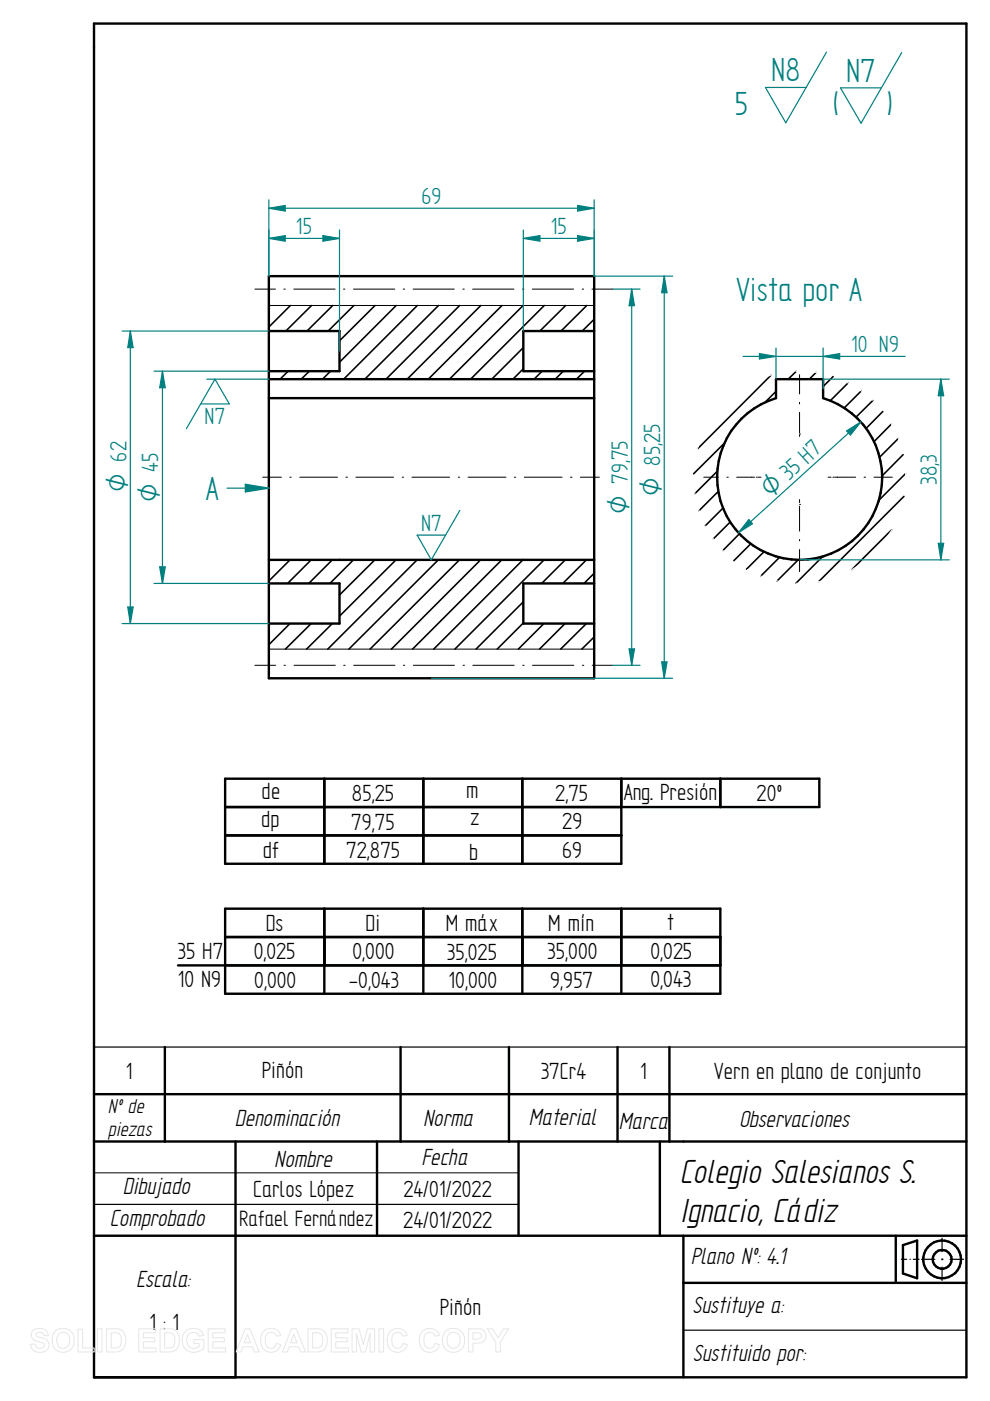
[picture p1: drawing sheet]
<svg xmlns="http://www.w3.org/2000/svg" width="210mm" height="297mm" viewBox="0 0 210 297" stroke-linecap="round" stroke-linejoin="round" font-family="sans-serif">
<g fill="none" stroke="#000" stroke-width=".51">
<path d="M19.9 5h185.1v287h-185.1zM57 58.5h69v85.3h-69zM57 70.2h15v8.5h-15M126 70.2h-15v8.5h15M57 80.4h69M57 84.4h69M57 118.7h69M57 123.7h15v8.5h-15M126 123.7h-15v8.5h15M19.9 232h185.1M35 222v20M85 222v20"/>
<path d="M107.9 222v20M131 222v20M142 222v20M19.9 242h185.1M50 242v50M80 242v20M110 242v20M140 242v20M19.9 262h185.1M144.9 262v30M144.9 272h60.1M190 262v10"/>
<path d="M191.5 264l3-1v8l-3-1z"/>
<circle cx="199.8" cy="267" r="4"/>
<circle cx="199.9" cy="267" r="1.99"/>
</g>
<g fill="none" stroke="#000" stroke-width=".25">
<path d="M57 118.7h2.5M62 118.7h5M69.5 118.7h2.5M19.9 222h185.1M19.9 255.4h90.1M191.2 267h1.1M193 267h.1M193.7 267h1.2M195.5 267h2.8M199.8 267h.2M199.8 262.5v2.9M199.8 266.9v.2"/>
<path d="M199.8 268.6v2.9M201.5 267h2.9M144.9 282h60.1"/>
</g>
<g fill="none" stroke="#000" stroke-width=".21">
<path d="M54.1 61.3h4.3M57 64.8h69M60.2 61.3h.3M62.3 61.3h8.8M72.9 61.3h.3M75 61.3h8.7M85.5 61.3h.3M87.6 61.3h8.8M98.2 61.3h.3M100.2 61.3h8.8M110.8 61.3h.3M112.9 61.3h8.8"/>
<path d="M123.5 61.3h.3M125.6 61.3h4.4M55.7 101.2h4M61.5 101.2h.3M63.6 101.2h8M73.4 101.2h.3M75.5 101.2h8M85.3 101.2h.3M87.4 101.2h8M97.2 101.2h.3M99.3 101.2h8M109.1 101.2h.3"/>
<path d="M111.2 101.2h8M121 101.2h.3M123.1 101.2h4M57 137.6h69M54.1 141.1h4.4M60.2 141.1h.3M62.4 141.1h8.7M72.9 141.1h.3M75 141.1h8.8M85.6 141.1h.3M87.7 141.1h8.7M98.2 141.1h.3"/>
<path d="M100.3 141.1h8.8M110.9 141.1h.3M112.9 141.1h8.8M123.5 141.1h.3M125.6 141.1h4.4M19.9 248.7h90.1"/>
</g>
<g fill="#000">
<circle cx="57.1" cy="64.8" r=".17"/>
<circle cx="57" cy="118.7" r=".17"/>
</g>
<g fill="none" stroke="#000" stroke-width=".34">
<path d="M61.1 78.7l-1.7 1.7M61.6 64.8l-4.6 4.5M65.6 78.7l-1.7 1.7M66.1 64.8l-5.5 5.4M70.1 78.7l-1.7 1.7M70.6 64.8l-5.5 5.4M75.1 64.8l-5.5 5.4M79.5 64.8l-7.5 7.5M84 64.8l-12 12M88.5 64.8l-15.6 15.6M93 64.8l-15.6 15.6M97.5 64.8l-15.6 15.6"/>
<path d="M102 64.8l-15.6 15.6M106.5 64.8l-15.7 15.6M111 64.8l-15.7 15.6M111 73.7l-6.7 6.7M111 78.2l-2.2 2.2M115 78.7l-1.7 1.7M115.4 64.8l-15.6 15.6M119.5 78.7l-1.7 1.7M120 64.8l-5.5 5.4M124 78.7l-1.7 1.7M124.5 64.8l-5.5 5.4M126 67.7l-2.5 2.5"/>
<path d="M61.5 118.7l-4.5 4.5M66 118.7l-5 5M70.5 118.7l-5 5M75 118.7l-5 5M79.5 118.7l-7.5 7.5M84 118.7l-12 11.9M88.5 118.7l-19 18.9M93 118.7l-19 18.9M97.5 118.7l-19 18.9M101.9 118.7l-18.9 18.9M106.4 118.7l-18.9 18.9M110.9 118.7l-18.9 18.9"/>
<path d="M115.4 118.7l-18.9 18.9M119.9 118.7l-5 5M124.4 118.7l-5 5M61.5 132.2l-4.5 4.5M66 132.2l-5.5 5.4M70.5 132.2l-5.5 5.4M111 127.6l-10 10M111 132.1l-5.5 5.5M115.4 132.2l-5.5 5.4M119.8 132.2l-5.4 5.4M124.4 132.2l-5.5 5.4M126 121.5l-2.1 2.2"/>
<path d="M126 135l-2.6 2.6"/>
</g>
<path d="M126 58.5h16.7M140.9 58.5l.6 3.6h-1.2zM91.5 143.8h51.2" fill="none" stroke="#007f7f" stroke-width=".25"/>
<path d="M140.9 58.5l.6 3.6h-1.2z" fill="#007f7f"/>
<path d="M140.3 140.3h1.2l-.6 3.5z" fill="none" stroke="#007f7f" stroke-width=".25"/>
<path d="M140.3 140.3h1.2l-.6 3.5z" fill="#007f7f"/>
<path d="M140.9 58.5v85.3M130 61.3h5.8M134 61.3l.6 3.5h-1.2zM130 141.1h5.8" fill="none" stroke="#007f7f" stroke-width=".25"/>
<path d="M134 61.3l.6 3.5h-1.2z" fill="#007f7f"/>
<path d="M133.4 137.6h1.2l-.6 3.5z" fill="none" stroke="#007f7f" stroke-width=".25"/>
<path d="M133.4 137.6h1.2l-.6 3.5z" fill="#007f7f"/>
<path d="M57 42.4v16.1M57 44.2l3.5-.6v1.1zM126 42.4v16.1M134 61.3v79.8" fill="none" stroke="#007f7f" stroke-width=".25"/>
<path d="M57 44.2l3.5-.6v1.1z" fill="#007f7f"/>
<path d="M122.5 43.6l3.5 .6-3.5 .5z" fill="none" stroke="#007f7f" stroke-width=".25"/>
<path d="M122.5 43.6l3.5 .6-3.5 .5z" fill="#007f7f"/>
<path d="M57 44.2h69M25.9 70.2h31.1M27.6 70.2l.6 3.5h-1.1zM25.9 132.2h31.1" fill="none" stroke="#007f7f" stroke-width=".25"/>
<path d="M27.6 70.2l.6 3.5h-1.1z" fill="#007f7f"/>
<path d="M27.1 128.7h1.1l-.6 3.5z" fill="none" stroke="#007f7f" stroke-width=".25"/>
<path d="M27.1 128.7h1.1l-.6 3.5z" fill="#007f7f"/>
<path d="M57 48.8v9.7M57 50.5l3.5-.5v1.1zM72 48.8v25.6M27.6 70.2v62" fill="none" stroke="#007f7f" stroke-width=".25"/>
<path d="M57 50.5l3.5-.5v1.1z" fill="#007f7f"/>
<path d="M68.5 50l3.5 .5-3.5 .6z" fill="none" stroke="#007f7f" stroke-width=".25"/>
<path d="M68.5 50l3.5 .5-3.5 .6z" fill="#007f7f"/>
<path d="M57 50.5h15M111 48.8v21.4M111 50.5l3.5-.5v1.1zM126 48.8v9.7" fill="none" stroke="#007f7f" stroke-width=".25"/>
<path d="M111 50.5l3.5-.5v1.1z" fill="#007f7f"/>
<path d="M122.5 50l3.5 .5-3.5 .6z" fill="none" stroke="#007f7f" stroke-width=".25"/>
<path d="M122.5 50l3.5 .5-3.5 .6z" fill="#007f7f"/>
<path d="M111 50.5h15M32.7 78.7h24.3M32.7 123.7h24.3M33.9 120.2h1.2l-.6 3.5z" fill="none" stroke="#007f7f" stroke-width=".25"/>
<path d="M33.9 120.2h1.2l-.6 3.5z" fill="#007f7f"/>
<path d="M34.5 78.7l.6 3.5h-1.2z" fill="none" stroke="#007f7f" stroke-width=".25"/>
<path d="M34.5 78.7l.6 3.5h-1.2z" fill="#007f7f"/>
<path d="M34.5 78.7v45M182.6 89.5l-26 23.4M158.8 110.2l.8 .8-3 1.9z" fill="none" stroke="#007f7f" stroke-width=".25"/>
<g fill="none" stroke="#000" stroke-width=".34">
<path d="M163.5 79.5l-15.5 15.7M168.9 78.7l-1.7 1.7M173.1 79l-1.4 1.4M176.7 79.8l-2.1 2.2M152.1 99.9l-4.7 4.8M153.8 93.9l-6.7 6.6M164.6 83l-2.4 2.3M179.9 81.2l-3.8 3.8M182.7 82.9l-3.6 3.6M185.1 84.9l-3.5 3.5M187.2 87.2l-3.5 3.6M189.1 89.9l-3.7 3.7"/>
<path d="M190.5 93l-3.9 3.9M191.6 96.4l-4.5 4.5M152.4 104.2l-4.1 4.1M153.4 107.7l-3.8 3.8M154.9 110.7l-3.6 3.6M156.8 113.2l-3.5 3.5M159.3 115.3l-3.6 3.6M162.1 117l-3.8 3.7M165.4 118.2l-4 3.9M169.3 118.7l-4.5 4.5M174.5 118l-5.7 5.7M189.1 112.3l-8.4 8.5"/>
<path d="M191.7 105.2l-18 18.1M192.1 100.4l-5.7 5.7"/>
</g>
<g fill="none" stroke="#fff" stroke-width=".21">
<path d="M164.9 79.2a20.7 20.7 0 0 0-6.4 2.5M167 78.9h-.3M168.8 78.7a20.7 20.7 0 0 1 6.9 .8M148.8 92.5a22 22 0 0 0-1.6 6.8M149.7 90.6l-.1 .3M155.2 83.9a22.5 22.5 0 0 0-4.5 5.2M156.9 82.6l-.2 .2M177.4 80.1l.3 .1M179.3 80.9a20 20 0 0 1 5.7 4M186.3 86.1l.2 .3M187.6 87.8a19.3 19.3 0 0 1 3.3 6.1M191.4 95.6l.1 .3"/>
<path d="M191.8 97.7a20.5 20.5 0 0 1 0 6.9M147.1 101v.4M147.2 103.2h.1M147.2 103.2a21.1 21.1 0 0 0 1.7 6.7M149.6 111.5l.2 .3M150.7 113.3a21.3 21.3 0 0 0 4.6 5.2M156.7 119.6h.1M156.7 119.6l.3 .2M185.1 117.5a20.6 20.6 0 0 1-5.7 4M186.6 116l-.2 .2M190.9 108.4a20.8 20.8 0 0 1-3.2 6.2M191.5 106.4l-.1 .3"/>
<path d="M158.5 120.7a19.8 19.8 0 0 0 6.5 2.5M166.8 123.5h.2M175.7 122.8a19.2 19.2 0 0 1-6.9 .9M177.7 122.2l-.2 .1"/>
</g>
<path d="M164.6 80.4h10v4a17.5 17.5 0 0 1 9.2 27 17.5 17.5 0 0 1-28.5 0 17.5 17.5 0 0 1 9.3-27z" fill="none" stroke="#000" stroke-width=".51"/>
<g fill="none" stroke="#000" stroke-width=".21">
<path d="M169.6 79.5v4M169.6 92h.1M169.6 85.3v.3M169.6 87.4v4.4M169.6 92.2v.3M149.3 101.2h3.1M154.2 101.2h.3M156.3 101.2h3.7M160.4 101.2h.1M160.8 101.2h.6M169.6 106.9h.1M169.6 105.9v.7"/>
<path d="M169.6 107.3v5.3M169.6 114.4v.3M169.6 116.5v4.7M175.6 101.2h.7M176.7 101.2h.1M177 101.2h4.5M183.3 101.2h.3M185.4 101.2h3.9"/>
</g>
<path d="M158.8 110.2l.8 .8-3 1.9z" fill="#007f7f"/>
<path d="M179.6 91.4l3-1.9-2.2 2.7z" fill="none" stroke="#007f7f" stroke-width=".25"/>
<path d="M179.6 91.4l3-1.9-2.2 2.7z" fill="#007f7f"/>
<path d="M174.6 80.4h26.7M199.6 80.4l.6 3.5h-1.2zM169.6 118.7h31.7" fill="none" stroke="#007f7f" stroke-width=".25"/>
<path d="M199.6 80.4l.6 3.5h-1.2z" fill="#007f7f"/>
<path d="M199 115.2h1.2l-.6 3.5z" fill="none" stroke="#007f7f" stroke-width=".25"/>
<path d="M199 115.2h1.2l-.6 3.5z" fill="#007f7f"/>
<path d="M175.3 11l-8.6 15-4.4-7.5h8.7M191.3 11.1l-8.7 15-4.3-7.5h8.6M199.6 80.4v38.3M55.7 103.5h1.3" fill="none" stroke="#007f7f" stroke-width=".25"/>
<path d="M52 102.7l5 .8-5 .8z" fill="#007f7f"/>
<path d="M161.1 75l3.5 .6-3.5 .5zM164.6 73.8v6.6M174.6 73.8v8.6M48.1 103.5h7.6M52 102.7l5 .8-5 .8z" fill="none" stroke="#007f7f" stroke-width=".25"/>
<path d="M47.8 177.1h84M68.8 165.1v18M89.8 165.1v18M110.8 165.1v18M131.8 165.1v18h-84v-18h126v6h-126M152.8 165.1v6" fill="none" stroke="#000" stroke-width=".51"/>
<path d="M161.1 75l3.5 .6-3.5 .5z" fill="#007f7f"/>
<path d="M174.6 75.6l3.5-.6v1.1z" fill="none" stroke="#007f7f" stroke-width=".25"/>
<path d="M174.6 75.6l3.5-.6v1.1z" fill="#007f7f"/>
<path d="M157.6 75.6h34.4M42.6 85.6h6l-3-5.2-6.1 10.5M43.9 80.4h13.1M97.5 108.2l-6 10.5-3-5.2h6" fill="none" stroke="#007f7f" stroke-width=".25"/>
<path d="M47.8 192.7h105v18h-105zM47.8 198.7h105M68.8 192.7v18M89.8 192.7v18M110.8 192.7v18M131.8 192.7v18M37.8 204.7h115" fill="none" stroke="#000" stroke-width=".51"/>
<g fill="none" stroke="#e6e6e6" stroke-width=".21">
<path d="M7 282.1a2.33 2.33 0 0 1 2.9 .2l.3 .9h-.9a.91 .91 0 0 0-.7-.7 .91 .91 0 0 0-1 .5l.1 .3 .5 .2a2.12 2.12 0 0 1 2.2 1.4 1.76 1.76 0 0 1-2.4 1.8l-.7-.2-.6-.7-.2-.8 .9-.1a1.05 1.05 0 0 0 .9 1 1.05 1.05 0 0 0 1.1-.7 1.7 1.7 0 0 0-1.6-.8 1.39 1.39 0 0 1-.8-2.3zM11.7 282.3a2.47 2.47 0 0 1 3.1-.2 2.47 2.47 0 0 1 .8 3 2.4 2.4 0 0 1-3 1.5 2.4 2.4 0 0 1-1.5-3.1zM12.4 282.9a1.39 1.39 0 0 1 1.7-.3 1.39 1.39 0 0 1 .7 1.5 1.41 1.41 0 0 1-1.4 1.8 1.41 1.41 0 0 1-1.4-1.8l.1-.7zM16.6 281.8h.9v4h2.5v.8h-3.4zM20.7 281.7h.9v4.9h-.9zM22.6 281.7h1.8a2.2 2.2 0 0 1 2.3 2.8 2.05 2.05 0 0 1-2.3 2.1h-1.8zM23.6 282.6a1.8 1.8 0 0 1 1.9 .5 2.03 2.03 0 0 1-.4 2.6l-1.5 .1zM29.4 281.7h3.6v.9h-2.6v1h2.5v.9h-2.5v1.3h2.7v.8h-3.7zM34 281.7h1.7a2.2 2.2 0 0 1 2.3 2.8 2.05 2.05 0 0 1-2.2 2.1h-1.8zM34.9 282.6a1.8 1.8 0 0 1 2 .5 2.03 2.03 0 0 1-.5 2.6l-1.5 .1zM39.3 282.3a2.56 2.56 0 0 1 3.6 .2l.3 .6-1 .2a1.36 1.36 0 0 0-1.6-.7 1.36 1.36 0 0 0-1 1.5 1.55 1.55 0 0 0 .8 1.6 1.55 1.55 0 0 0 1.8-.2v-.6h-1.1v-.9h2.1v2a2.7 2.7 0 0 1-4.5-1.2 2.79 2.79 0 0 1 .6-2.5zM44.2 281.7h3.6v.9h-2.7v1h2.5v.9h-2.5v1.3h2.7v.8h-3.6z"/>
<path d="M52 281.7h1l2 4.9h-1.1l-.4-1.1h-2l-.4 1.1h-1zM52.5 282.9l.7 1.8h-1.4zM55.9 282.3a2.15 2.15 0 0 1 3.6 .8l-.9 .2a1.24 1.24 0 0 0-1.6-.7 1.24 1.24 0 0 0-.7 1.5 1.25 1.25 0 0 0 .5 1.6 1.25 1.25 0 0 0 1.6-.3l.2-.6 1 .3a2.19 2.19 0 0 1-2.6 1.6 2.19 2.19 0 0 1-1.7-2.5l.1-.9zM61.8 281.7h1l2 4.9h-1l-.5-1.1h-2l-.4 1.1h-1zM62.3 282.9l.7 1.8h-1.4zM65.3 281.7h1.8a2.2 2.2 0 0 1 2.3 2.8 2.05 2.05 0 0 1-2.3 2.1h-1.8zM66.3 282.6a1.8 1.8 0 0 1 1.9 .5 2.03 2.03 0 0 1-.4 2.6l-1.5 .1zM70.2 281.7h3.6v.9h-2.6v1h2.5v.9h-2.5v1.3h2.7v.8h-3.7zM74.7 281.7h1.5l.8 3.4 .9-3.4h1.6v4.9h-1v-3.9l-1 3.9h-.9l-1-3.9v3.9h-.9zM80.4 281.7h1v4.9h-1zM82.7 282.3a2.15 2.15 0 0 1 3.7 .8l-1 .2a1.24 1.24 0 0 0-1.6-.7 1.24 1.24 0 0 0-.7 1.5 1.25 1.25 0 0 0 .5 1.6 1.25 1.25 0 0 0 1.6-.3l.3-.6 .9 .3a2.19 2.19 0 0 1-2.6 1.6 2.19 2.19 0 0 1-1.7-2.5l.1-.9zM89.5 282.3a2.15 2.15 0 0 1 3.7 .8l-1 .2a1.24 1.24 0 0 0-1.5-.7 1.24 1.24 0 0 0-.8 1.5 1.25 1.25 0 0 0 .5 1.6 1.25 1.25 0 0 0 1.6-.3l.3-.6 .9 .3a2.19 2.19 0 0 1-2.5 1.6 2.19 2.19 0 0 1-1.8-2.5l.1-.9z"/>
<path d="M94.5 282.3a2.47 2.47 0 0 1 3.1-.2 2.47 2.47 0 0 1 .8 3 2.4 2.4 0 0 1-3 1.5 2.4 2.4 0 0 1-1.5-3.1zM95.2 282.9a1.39 1.39 0 0 1 1.7-.3 1.39 1.39 0 0 1 .7 1.5 1.41 1.41 0 0 1-1.4 1.8 1.41 1.41 0 0 1-1.4-1.8l.1-.7zM99.4 281.7h1.5a1.58 1.58 0 0 1 2 .8 1.58 1.58 0 0 1-.6 2.1l-.8 .1-1.2 .1v1.8h-.9zM100.3 282.6h.5a.87 .87 0 0 1 1.3 .8l-.5 .4-1.3 .1zM103.3 281.7h1.2l1.2 2 1.1-2h1.1l-1.8 2.9v2h-.9v-2z"/>
</g>
<g font-size="8" fill="#007f7f">
<text x="163.5" y="17.3">N8</text>
<text x="179.5" y="17.4">N7</text>
<text x="155.9" y="24.4">5</text>
<text x="176.6" y="24.5">(</text>
<text x="188.1" y="24.5">)</text>
<text x="156.2" y="63.8">Vista por A</text>
<text x="43.7" y="106">A</text>
</g>
<g font-size="8">
<text x="144.2" y="250.8">Colegio Salesianos S.</text>
<text x="144.2" y="259">Ignacio, Cádiz</text>
</g>
<text font-size="5.7" x="85.5" y="260.4">24/01/2022</text>
<g font-size="5.6" fill="#007f7f">
<text x="89.4" y="43.3">69</text>
<text x="62.8" y="49.7">15</text>
<text x="116.8" y="49.7">15</text>
<text x="180.5" y="74.7">10 N9</text>
<text x="43.4" y="90">N7</text>
<text x="198.7" y="102.8" transform="rotate(-90 198.7 102.8)">38,3</text>
<text x="89.3" y="112.6">N7</text>
</g>
<g font-size="5.6">
<text x="55.5" y="169.5">de</text>
<text x="74.6" y="169.8">85,25</text>
<text x="98.9" y="169.3">m</text>
<text x="117.8" y="169.9">2,75</text>
<text x="132.3" y="169.6">Ang. Presión</text>
<text x="160.5" y="169.8">20º</text>
<text x="55.4" y="175.3">dp</text>
<text x="74.5" y="175.9">79,75</text>
<text x="99.7" y="175">z</text>
<text x="119.3" y="175.8">29</text>
<text x="55.8" y="181.9">df</text>
<text x="73.4" y="181.9">72,875</text>
<text x="99.5" y="182.2">b</text>
<text x="119.2" y="181.9">69</text>
<text x="56.4" y="197.4">Ds</text>
<text x="77.6" y="197.4">Di</text>
<text x="94.5" y="197.4">M máx</text>
<text x="116.3" y="197.4">M mín</text>
<text x="141.5" y="197.3">t</text>
<text x="37.6" y="203.4">35 H7</text>
<text x="53.8" y="203.4">0,025</text>
<text x="74.8" y="203.4">0,000</text>
<text x="94.8" y="203.5">35,025</text>
<text x="116.1" y="203.4">35,000</text>
<text x="138" y="203.4">0,025</text>
<text x="37.7" y="209.3">10 N9</text>
<text x="53.9" y="209.4">0,000</text>
<text x="74" y="209.4">-0,043</text>
<text x="95.1" y="209.4">10,000</text>
<text x="116.7" y="209.4">9,957</text>
<text x="138" y="209.3">0,043</text>
<text x="26.7" y="228.7">1</text>
<text x="55.5" y="228.6">Piñón</text>
<text x="114.7" y="228.7">37Cr4</text>
<text x="135.8" y="228.7">1</text>
<text x="151.5" y="228.7">Vern en plano de conjunto</text>
<text x="49.8" y="238.7">Denominación</text>
<text x="89.7" y="238.7">Norma</text>
<text x="112.1" y="238.5">Material</text>
<text x="131.2" y="239.4">Marca</text>
<text x="156.8" y="239">Observaciones</text>
<text x="58.2" y="247.4">Nombre</text>
<text x="89.4" y="247">Fecha</text>
<text x="26.1" y="253.1">Dibujado</text>
<text x="53.7" y="253.7">Carlos López</text>
<text x="85.6" y="253.7">24/01/2022</text>
<text x="23.3" y="260">Comprobado</text>
<text x="146.5" y="267.9">Plano Nº: 4.1</text>
<text x="28.9" y="272.9">Escala:</text>
<text x="93.3" y="278.9">Piñón</text>
<text x="146.9" y="278.5">Sustituye a:</text>
<text x="31.7" y="282">1 : 1</text>
<text x="147" y="288.5">Sustituido por:</text>
</g>
<g font-size="5.4" fill="#007f7f">
<text x="26.8" y="104.2" transform="rotate(-90 26.8 104.2)">O 62</text>
<text x="33.6" y="106.4" transform="rotate(-90 33.6 106.4)">O 45</text>
<text x="140" y="105.2" transform="rotate(-90 140 105.2)">O 85,25</text>
<text x="163.4" y="105.6" transform="rotate(-42 163.4 105.6)">O 35 H7</text>
<text x="133.1" y="109" transform="rotate(-90 133.1 109)">O 79,75</text>
</g>
<text font-size="5.3" x="50.8" y="260">Rafael Fernández</text>
<g font-size="4.8">
<text x="22.9" y="235.9">Nº de</text>
<text x="22.9" y="240.8">piezas</text>
</g>
</svg>
